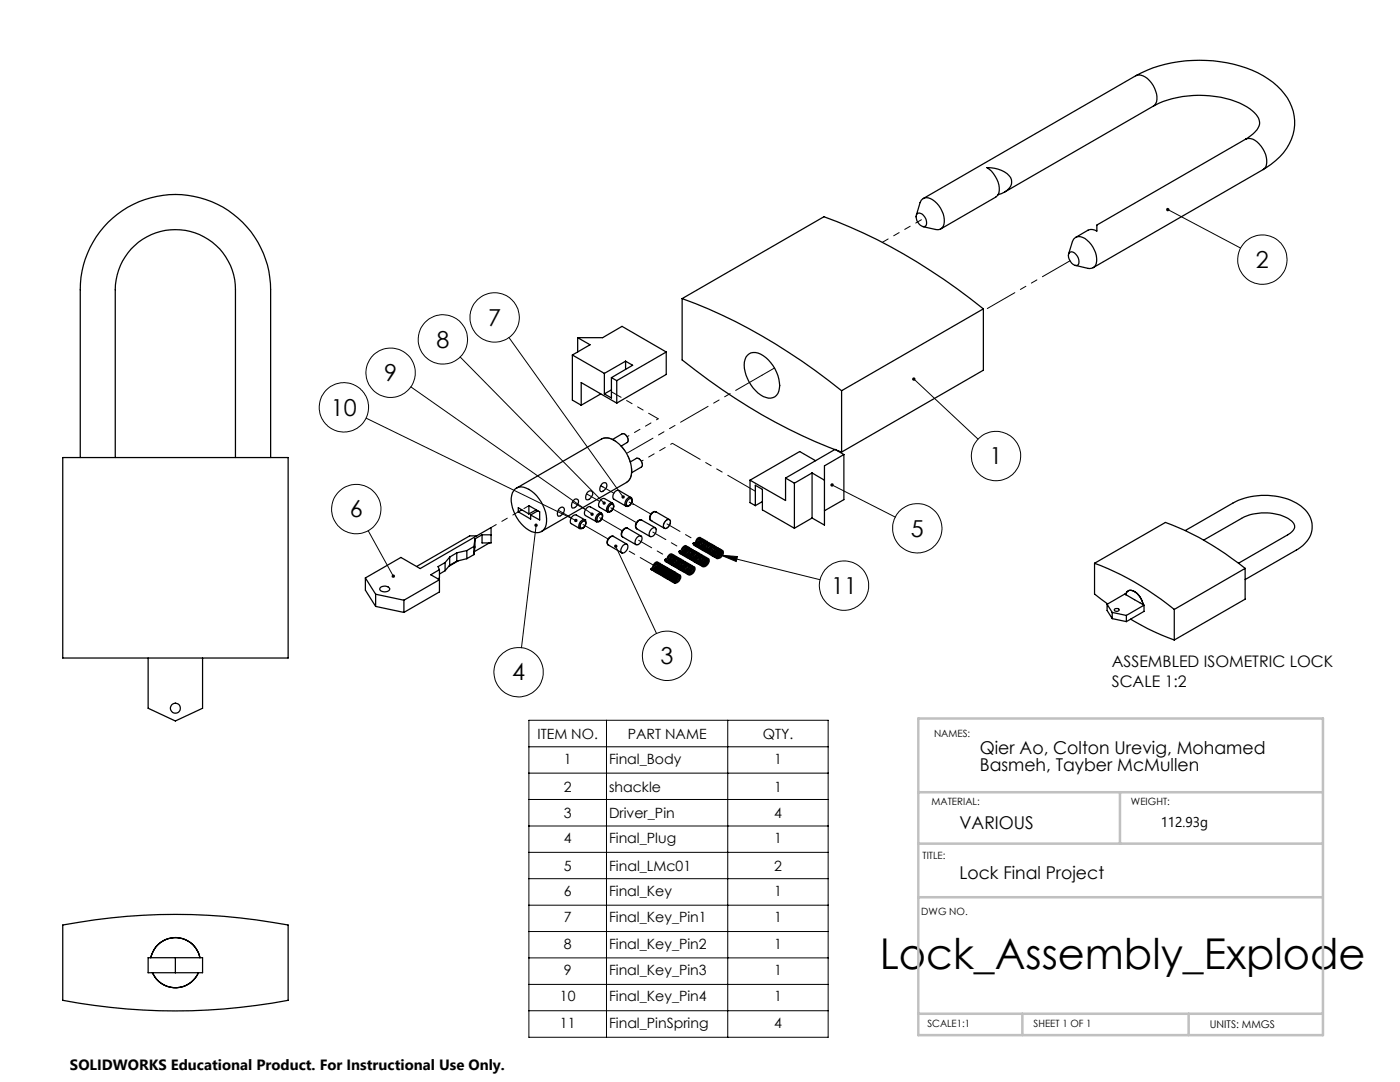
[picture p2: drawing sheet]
<svg xmlns="http://www.w3.org/2000/svg" width="279mm" height="216mm" viewBox="0 0 279 216" stroke-linecap="round" stroke-linejoin="round" font-family="sans-serif">
<g fill="none" stroke="#000" stroke-width=".2">
<path d="M233 41.8l14.6 7.7M82 77.2l36.2 25.4M91.8 71.2l28.8 29.2M101.6 67.3l22.8 31.9M182.4 75.6l12.8 12M73.1 83.4l41.8 20.5M166.1 96.8l12.6 6.4M73.5 105.9l5 9.1M107 104.8l-2.9 24.5M122.9 109l8.1 17.4M143.9 110.8l19.8 4.9M143.9 110.8l3.3 .3-.3 .9z"/>
<path d="M105.6 143.7h59.7v63.3h-59.7zM105.6 149h59.7M105.6 154.3h59.7M105.6 159.5h59.7M121 143.7v63.3M145.2 143.7v63.3M105.6 164.8h59.7M105.6 170.1h59.7M105.6 175.3h59.7M105.6 180.6h59.7M105.6 185.9h59.7M105.6 191.1h59.7"/>
<path d="M105.6 196.4h59.7M105.6 201.7h59.7"/>
<circle cx="251.9" cy="51.8" r="4.9"/>
<circle cx="78" cy="74.4" r="4.9"/>
<circle cx="88.4" cy="67.7" r="4.9"/>
<circle cx="98.7" cy="63.3" r="4.9"/>
<circle cx="68.6" cy="81.3" r="4.9"/>
<circle cx="198.8" cy="91" r="4.9"/>
<circle cx="71.1" cy="101.6" r="4.9"/>
<circle cx="168.5" cy="116.8" r="4.9"/>
<circle cx="183.1" cy="105.4" r="4.9"/>
<circle cx="103.5" cy="134.1" r="4.9"/>
<circle cx="133.1" cy="130.9" r="4.9"/>
</g>
<path d="M183.3 143.4h80.7v63.2h-80.7zM183.3 158.1h80.5M223.5 158.1v10.2M183.3 168.3h80.5M183.3 179h80.7M183.3 202.3h80.7M204 202.3v4.3M237.2 202.3v4.3" fill="none" stroke="#c0c0c0" stroke-width=".5"/>
<path d="M130.6 112.9l4.8 2.8M133.4 111.3l4.8 2.7M136.2 109.6l4.8 2.8M139 108l4.9 2.8" fill="none" stroke="#808080" stroke-width=".25"/>
<path d="M232.8 41.6l.2 .2-.2-.1a.34 .34 0 0 0 .3 .4 .34 .34 0 0 0 .3-.5 .34 .34 0 0 0-.6 0zM182.2 75.4l.2 .2-.3-.2a.34 .34 0 0 0 .2 .6 .34 .34 0 0 0 .4-.4 .34 .34 0 0 0-.4-.3zM165.9 96.5l-.2 .1 .4 .2-.4-.2a.33 .33 0 0 0 .3 .5 .33 .33 0 0 0 .4-.4 .33 .33 0 0 0-.5-.2zM143.9 110.8l3.3 .3-.3 .9zM124.1 99a.35 .35 0 0 0 0 .4 .35 .35 0 0 0 .5 0l-.2-.2 .2 .2a.34 .34 0 0 0 0-.5 .34 .34 0 0 0-.5 .1zM122.7 108.7a.34 .34 0 0 0 0 .6 .34 .34 0 0 0 .5-.3 .34 .34 0 0 0-.5-.3l.2 .3zM120.4 100.1a.33 .33 0 0 0-.1 .5 .33 .33 0 0 0 .5 0l-.2-.2 .2 .2a.33 .33 0 0 0 0-.4 .33 .33 0 0 0-.4-.1zM118 102.3l-.1 .1a.34 .34 0 0 0 .1 .5 .34 .34 0 0 0 .4-.1l-.2-.2 .2 .2a.35 .35 0 0 0 0-.4 .35 .35 0 0 0-.4-.1zM114.8 103.5a.35 .35 0 0 0-.1 .6 .35 .35 0 0 0 .6-.1l-.4-.1h.4a.34 .34 0 0 0-.2-.3 .34 .34 0 0 0-.3-.1zM106.8 104.5a.34 .34 0 0 0 0 .6 .34 .34 0 0 0 .5-.2 .34 .34 0 0 0-.3-.4v.3v-.3zM78.3 114.7a.34 .34 0 0 0-.1 .5 .34 .34 0 0 0 .5 .1l-.2-.3 .2 .3a.34 .34 0 0 0 .1-.5 .34 .34 0 0 0-.5-.1z" fill="#000"/>
<g fill="none" stroke="#000" stroke-width=".25">
<path d="M226.7 15.1a27.7 27.7 0 0 1 25.4 0 11.5 11.5 0 0 1 6.3 8.9 10.3 10.3 0 0 1-4.8 8.8l-1.5 1M226.7 15.1a2.76 2.76 0 0 1 3.1 1.4 4.2 4.2 0 0 1 .8 4.2l-.4 .5M226.7 15.1l-42.4 24.5M199.2 38.9a3.2 3.2 0 0 0 2.7-2.6 3.1 3.1 0 0 0-2.7-2.5l-2.2-.4a5.3 5.3 0 0 1 2.4 5.1l-.2 .4-.5 .4-11 6.4M230.2 21.2a20.6 20.6 0 0 1 18.6 .1 4.4 4.4 0 0 1 2.6 3.3 4.2 4.2 0 0 1-2.4 2.9l-.4 .3M230.2 21.2l-29.8 17.1M248.6 27.8l-29.7 17.1v1.2a1.85 1.85 0 0 0-1.8-.2l-2.4 1.5M248.6 27.8l.2-.1a3.2 3.2 0 0 1 3.3 2 3.5 3.5 0 0 1 .2 3.9l-.2 .2M252.1 33.8l-33.9 19.6M136.1 59.6a112.1 112.1 0 0 1 31.9 18.4M136.1 59.6v12.2a112.9 112.9 0 0 0 30.5 17.9M136.1 59.6l28.3-16.3a112.1 112.1 0 0 1 31.9 18.3"/>
<path d="M182.9 42.9l.7-2.5a1.49 1.49 0 0 1 2.5-.5 5 5 0 0 1 2.1 5.3 1.31 1.31 0 0 1-1.5 .6l-2.5-.6M183 42.7a1.13 1.13 0 0 1 1.6 .6l.3 .8a.79 .79 0 0 1-.6 1.1 2 2 0 0 1-1.3-2.5zM213.3 50.7l.7-2.5a1.52 1.52 0 0 1 2.5-.6 5.1 5.1 0 0 1 2.2 5.3 1.31 1.31 0 0 1-1.6 .7l-2.5-.6M213.4 50.4a1.07 1.07 0 0 1 1.6 .7l.3 .8a.79 .79 0 0 1-.6 1.1 2 2 0 0 1-1.3-2.6zM114.2 70.8v9l1.8 1.1M114.2 70.8l6.4 3.7M115.3 67.4l2.5 1.4-3.6 2M115.3 67.4h5l3.8-2.3 8.9 5.1M115.3 67.4v2.8M119.9 78.6l-3.9 2.3M120.6 74.5v4.1M122 75.4v4l-1.4-.8"/>
<path d="M122 75.4l1.1 .6M122 77.8l-1.4 .8M123.1 76v4.4M124.8 72.1l-4.2 2.4M124.8 72.1l1.5 .8-4.3 2.5M124.8 72.1v1.6M133 70.2l-9.9 5.8M133 70.2v4.5l-9.9 5.7M149.2 70.9a2.29 2.29 0 0 1 3.1 .1 7.5 7.5 0 0 1 3.2 6.5 2.02 2.02 0 0 1-3.2 1.6 7.7 7.7 0 0 1-3.7-6.9l.3-.9zM168 78v12.2M196.3 61.6l-28.3 16.4M196.3 61.6v12.3l-28.3 16.3"/>
<path d="M12.5 91.3h45v40h-45zM16 91.3v-33.5a19 19 0 0 1 19-19 19 19 0 0 1 19 19v33.5M23 91.3v-33.5a12 12 0 0 1 12-12 12 12 0 0 1 12 12v33.5M102.8 97.6a2.29 2.29 0 0 1 2.8 0 7.2 7.2 0 0 1 3.3 7.5 2.1 2.1 0 0 1-3.3 .7 7.4 7.4 0 0 1-3.5-7l.2-.5zM103.1 97.4l17-9.8a3.6 3.6 0 0 1 4 1.5 6.6 6.6 0 0 1 1.7 6.2l-.8 1-16.9 9.7M114.3 100a.6 .6 0 0 1 .9-.4 .6 .6 0 0 1 .1 1l-.4 .5-.6 .3a1.02 1.02 0 0 1 0-1.4zM117.4 98.1a.58 .58 0 0 1 .8 0 .58 .58 0 0 1-.1 .9l-.3 .5a.6 .6 0 0 1-.8 .2l-.1-.7zM120.2 96.5a.53 .53 0 0 1 .7-.2 .53 .53 0 0 1 .2 .7l-.5 .8a.53 .53 0 0 1-.8 .2l-.1-.7zM122.2 87.7l1.9-1.1a1.17 1.17 0 0 1 1.1 1.7l-1.2 .7M123.1 80.4l-7.1-4.1v4.6M125.4 99.7l.2-.2 .4 .1a.92 .92 0 0 1-.9 1.3 .84 .84 0 0 1 .3-1.2zM125.8 92.2l1.2-.7a1.14 1.14 0 0 1 1 1.7l-2 1.1"/>
<path d="M125.9 99.3a1.05 1.05 0 0 1 .1 1.2 1.05 1.05 0 0 1-1.1 .5M125.9 99.3l-2.4-1.4a1.16 1.16 0 0 0-1 1.7l2.4 1.4M125.9 99.3a1.14 1.14 0 0 0-1 1.7M149.7 95.8v4.5l1 .6M156.8 95.4l1.7 1M156.8 95.4v4.5l-7.1-4.1M158.5 96.4v9M162.1 94.4l-3.6 2M162.1 94.4l2.4 1.4M162.1 94.4v9M162.8 91.9l-3.2-1.8-9.9 5.7M166.8 89.8l1.2 .4"/>
<path d="M168.4 90.7l-1.7-1-9.9 5.7M168.4 90.7l-3.9 2.3v11.8l-2.4-1.4M168.4 90.7v9l-3.9 2.2M72.9 115.3l2.1 3.3M72.9 115.3v2.5l2.1 3.2M75 118.6l5.6 1.2M75 118.6v2.4M76 117.2l.9-.3a.79 .79 0 0 1 .9 .8 1.26 1.26 0 0 1-2-.1zM80.6 119.8v2.4M87.7 113.7l-1.7 1 1.7 1M87.7 115.7l-7.1 4.1M87.7 113.7v1.6l-.3 .2"/>
<path d="M87.7 115.7v2.4l-7.1 4.1M88.8 112.3l-1.4 .8 .3 .6M88.8 112.3v1.6M88.8 113.9l-1.1 .6M89.7 111.2l-.9 1.1M89.7 111.2v1.6M89.7 112.8l-.9 1.1M91.2 110.3l-1.5 .9M91.2 110.3v1.7M91.2 112l-1.5 .8M91.5 111.9l-2 1.1M93.2 109.9l-2 .4"/>
<path d="M93.2 109.9v1.6M93.2 111.5l-2 .5M94.6 109l-1.4 .9M94.6 109v1.7M94.6 110.7l-1.4 .8M94.8 107.5l-.2 1.5M94.8 107.5v1.6l-.2 1.6M95.1 106.9h-1.4l-10.6 6.1M96.2 106.7v1.6h1.8v-3l-14.1 8.2-3.9-2.3-7.1 4.1M96.2 106.7h1.8M96.2 106.7l-1.4 .8M97.6 108.3l-2.9 1.8"/>
<path d="M103.4 102.1v-.8l2.2 1.3M103.4 102.1l2.5 1.5v-.8M104.1 101.7l-.7 .4M105.6 102.6v-1.7l2.1 1.2v1.7l-1.8-1M107 101.7l-1.4 .9M107.4 101.9l-1.5 .9M111.5 101.6a.61 .61 0 0 1 .9-.3 .61 .61 0 0 1 .1 .9l-.6 .7h-.6v-.7zM114.1 103.2a.78 .78 0 0 1 .9-.4l1.7 .9a1.17 1.17 0 0 0-1 1.8l-1.7-1a.95 .95 0 0 1 .1-1.3zM116 104.3a.53 .53 0 0 1 .8-.3 .89 .89 0 0 1-.9 1.3l-.1-.4zM116.7 103.7a1.06 1.06 0 0 1 .1 1.2 1.06 1.06 0 0 1-1.1 .5M116.7 103.7h.1M119.5 102.8l.4-.2a.82 .82 0 0 1 .2 .9 .82 .82 0 0 1-.9 .5 .86 .86 0 0 1 .3-1.2z"/>
<path d="M120 102.4l-2.2-1.3a1.15 1.15 0 0 0-1 1.8l2.2 1.2M120 102.4a1.17 1.17 0 0 0-1 1.7M120 102.4h.1M120.1 102.4a1.09 1.09 0 0 1 0 1.2 1.09 1.09 0 0 1-1.1 .5M121.8 100.8l.4-.2a.84 .84 0 0 1 .1 1 .84 .84 0 0 1-.9 .4 .89 .89 0 0 1 .4-1.2zM122.2 100.4a1.08 1.08 0 0 1 .1 1.2 1.08 1.08 0 0 1-1.1 .5M122.2 100.4l-1.5-.9a1.17 1.17 0 0 0-1 1.7l1.5 .9M122.2 100.4a1.17 1.17 0 0 0-1 1.7M122.4 107.1a1.03 1.03 0 0 0-1.1 .5 1.03 1.03 0 0 0 .2 1.2M124.2 107.1l2.7 1.6M124.4 108.8a.55 .55 0 0 1 .8-.1 1.23 1.23 0 0 1-1.1 1.6 1.02 1.02 0 0 1 .3-1.5zM125.1 108.6l-2.7-1.6a1.16 1.16 0 0 0-1 1.8l2.7 1.5"/>
<path d="M125.2 105.4a1.07 1.07 0 0 0-1 .5 1.07 1.07 0 0 0 0 1.2M125.2 105.4a1.17 1.17 0 0 0-1.1 1.6l.1 .1M125.2 105.4l2.7 1.6M127.2 107.2a.57 .57 0 0 1 .9-.1 1.24 1.24 0 0 1-1.1 1.6 1.07 1.07 0 0 1 .2-1.5zM128.1 103.8a1.07 1.07 0 0 0-1.1 .5 1.07 1.07 0 0 0 .1 1.2M128.1 103.8a1.15 1.15 0 0 0-1 1.7l2.7 1.6M128.1 103.8l2.7 1.5M129.9 113.6l.5 .2M129.9 103.9h.1M129.9 103.9l2.7 1.5M130 105.6a.66 .66 0 0 1 .8-.2 1.27 1.27 0 0 1-.9 1.7 .92 .92 0 0 1 .1-1.5zM130.1 113.4l-.2 .2z"/>
<path d="M130.1 113.4l.1 .2M130.6 113.8h.1M130.7 113.5l-.2 .1M130.9 102.2a1.05 1.05 0 0 0-1.1 .4 1.05 1.05 0 0 0 .1 1.3M131.1 114v.1M131.2 112.5a.5 .5 0 0 0-.7 .5v.5l.2 .3M131.4 112.4l-.1-.3a1.11 1.11 0 0 0-1 .8 1.11 1.11 0 0 0 .3 1.2h.2M131.5 112.6l-.1 .5-.5 .5M131.6 114.3h-.1M131.7 112.7a.63 .63 0 0 0-.8 .8l.1 .4 .1 .2M131.9 112.9l-.1 .4-.5 .6M131.9 112.6a.62 .62 0 0 0-.7-.1 .62 .62 0 0 0-.4 .6l-.1 .8 .2 .3 .3 .1"/>
<path d="M131.9 114.5h.1M132.1 113a.65 .65 0 0 0-.8 .7l.3 .6M132.3 112.9a.62 .62 0 0 0-.7-.2 .62 .62 0 0 0-.4 .6v1l.5 .3M132.4 113.1l-.3 .7-.3 .3M132.4 114.8h.1M132.5 113.2a.62 .62 0 0 0-.7 .8l.2 .6M132.7 111.7l.1 .3 .4 .2M132.7 111.7l.2-.1zM132.8 113.4l-.1 .4-.5 .6M132.8 113.1l-.1-.1a.8 .8 0 0 0-1.1 .8v.7l.5 .3M132.9 114.8h-.2M132.9 111.6l.1 .3"/>
<path d="M132.9 103.9a.53 .53 0 0 1 .8-.1 1.23 1.23 0 0 1-1.1 1.6 1.04 1.04 0 0 1 .3-1.5zM133 113.5a.51 .51 0 0 0-.5 .1 .51 .51 0 0 0-.2 .5v.6l.1 .1M133.2 113.4a.52 .52 0 0 0-.6-.3 .52 .52 0 0 0-.4 .5 .91 .91 0 0 0 .3 1.5M133.2 113.7l-.3 .7-.3 .2M133.2 115.3h.1M133.4 113.8a.4 .4 0 0 0-.4-.1 .4 .4 0 0 0-.2 .4l-.2 .6 .2 .3M133.5 111.9l-.1 .1M133.6 103.7l-2.7-1.6a1.18 1.18 0 0 0-1 1.8M133.6 113.7v-.2a.96 .96 0 0 0-1.2 1.2l.2 .6 .4 .1M133.7 113.9l-.1 .4-.5 .6M133.9 114l-.1-.1a.84 .84 0 0 0-.5 1.4M133.9 112.1l-.1 .1"/>
<path d="M134.1 114.2l-.1 .4-.5 .5M134.1 113.9a.36 .36 0 0 0-.5-.2 1.38 1.38 0 0 0-.5 1.8l.3 .1M134.1 110.9a.5 .5 0 0 0-.7 .5l-.1 .5 .2 .3M134.3 114.3a.5 .5 0 0 0-.7 .5l-.1 .5 .2 .3M134.3 110.8a.58 .58 0 0 0-.6-.3 .58 .58 0 0 0-.5 .6l-.1 .8a.6 .6 0 0 0 .5 .6M134.4 112.4l-.2 .1M134.5 114.2a.5 .5 0 0 0-.5-.3 .5 .5 0 0 0-.4 .4 .86 .86 0 0 0-.4 .9 .86 .86 0 0 0 .7 .7M134.5 111.1a.47 .47 0 0 0-.7 .5v.5l.1 .3M134.5 114.4l-.1 .5-.4 .5M134.6 115.7l-.2 .2M134.6 116l-.1 .1M134.7 114.5a.62 .62 0 0 0-.7 .8l.1 .5"/>
<path d="M134.8 111a.58 .58 0 0 0-.7-.2 .58 .58 0 0 0-.4 .5l-.2 .6a.62 .62 0 0 0 .6 .8M134.8 112.6l-.1 .1M134.8 112.9h.1M134.9 115.6l.1-.3a.4 .4 0 0 1 .6-.3l-.2 .6-.5 .5M134.9 114.4l-.1-.2a1.11 1.11 0 0 0-1 .7 1.11 1.11 0 0 0 .3 1.2h.2M134.9 115.3v.9l-.2 .1v-.4zM135 114.7l-.1 .4-.5 .5M135 111.4a.5 .5 0 0 0-.7 .5l-.1 .5 .2 .2M135.1 115.2l-.1 .2M135.2 114.8a.51 .51 0 0 0-.5 0 .51 .51 0 0 0-.2 .5l-.1 .7 .2 .1M135.2 111.3l-.1-.2a1.09 1.09 0 0 0-1 .5 1.09 1.09 0 0 0 0 1.2l.4 .2M135.3 112.9l-.2 .1"/>
<path d="M135.4 114.9l-.1 .5-.5 .5M135.4 114.7a.62 .62 0 0 0-.7-.2 .62 .62 0 0 0-.4 .6 .77 .77 0 0 0 .1 1.2 .77 .77 0 0 0 1.2-.4 .85 .85 0 0 0 0-1.2 1.19 1.19 0 0 0-.9 1.6M135.4 111.7a.44 .44 0 0 0-.5 0 .44 .44 0 0 0-.2 .4v.5l.1 .3M135.5 110l.1 .4 .4 .2M135.5 110h.2zM135.6 111.5a.61 .61 0 0 0-.6-.2 .61 .61 0 0 0-.5 .6l-.1 .5a.63 .63 0 0 0 .5 .8M135.7 110l.2 .3M135.7 113.1l-.2 .1M135.8 111.9v-.1a.78 .78 0 0 0-.7 1.1l.2 .2M136.1 111.8l-.1-.2a.95 .95 0 0 0-1.2 1.1 .63 .63 0 0 0 .6 .8M136.1 113.4l-.1 .1M136.2 113.7h-.1"/>
<path d="M136.3 112.1a.83 .83 0 0 0-.6 1.3M136.3 110.2l-.1 .1M136.5 112l-.1-.2a1.04 1.04 0 0 0-1.1 1.3 .6 .6 0 0 0 .5 .6M136.6 113.6l-.2 .1M136.6 113.9h-.1M136.7 112.4a.47 .47 0 0 0-.7 .5v.5l.1 .3M136.8 110.5l-.2 .1M136.9 109.3v-.1a.84 .84 0 0 0-.6 1.3M136.9 112.3a.58 .58 0 0 0-.6-.2 .58 .58 0 0 0-.4 .5l-.2 .6a.63 .63 0 0 0 .5 .8M137 113.9l-.2 .1M137.2 112.6a.5 .5 0 0 0-.7 .5l-.1 .5 .1 .3M137.2 109.1l-.2-.2a1.04 1.04 0 0 0-1.1 1.3 .6 .6 0 0 0 .6 .6"/>
<path d="M137.2 111v.1M137.2 110.7l-.1 .1M137.3 109.5a.48 .48 0 0 0-.6 .5l-.1 .5 .2 .3M137.4 112.5a.58 .58 0 0 0-.7-.2 .58 .58 0 0 0-.4 .6l-.2 .7a.55 .55 0 0 0 .6 .6M137.4 114.1l-.1 .1M137.4 114.4h.1M137.5 114.4h-.1M137.6 112.9a.47 .47 0 0 0-.7 .5l-.1 .5 .1 .3M137.6 109.4a.58 .58 0 0 0-.7-.2 .58 .58 0 0 0-.4 .5l-.2 .6a.63 .63 0 0 0 .6 .8M137.7 111l-.2 .1M137.7 111.3h-.1M137.8 112.8l-.1-.2a1.07 1.07 0 0 0-1 .5 1.07 1.07 0 0 0 0 1.2l.4 .2"/>
<path d="M137.8 109.7a.5 .5 0 0 0-.7 .5l-.1 .5 .2 .3M137.9 113.6l-.1 .2M138 113.5l-.3 .8-.2 .1 .1-.5zM138 113.1a.48 .48 0 0 0-.7 .5 .51 .51 0 0 0 .1 .8 .51 .51 0 0 0 .7-.2l.3-.4 .1-.5h-.4l-.2 .4M138 109.6a.58 .58 0 0 0-.6-.2 .58 .58 0 0 0-.5 .6l-.1 .7a.6 .6 0 0 0 .5 .6M138.1 111.2l-.2 .1M138.2 110a.47 .47 0 0 0-.7 .5v.5l.1 .3M138.3 113.3l-.2 .4-.4 .6M138.3 113l-.2-.1a1.09 1.09 0 0 0-1 .5 1.09 1.09 0 0 0 .1 1.1 1.01 1.01 0 0 0 1.5-.8 .49 .49 0 0 0-.3-.7 .49 .49 0 0 0-.6 .3l-.3 .7-.1 .4M138.3 108.4l.2 .4 .4 .1M138.3 108.4l.2-.1zM138.5 109.9a.58 .58 0 0 0-.7-.2 .58 .58 0 0 0-.4 .5l-.2 .6a.62 .62 0 0 0 .6 .8"/>
<path d="M138.5 108.3l.2 .4M138.5 111.8h.1M138.5 111.5l-.1 .1M138.7 110.2a.5 .5 0 0 0-.7 .5l-.1 .5 .2 .3M138.9 110.1l-.1-.1a1.09 1.09 0 0 0-1 .5 1.09 1.09 0 0 0 0 1.2l.4 .2M139 111.8h-.2M139.1 110.5a.67 .67 0 0 0-.7 .7l.1 .6M139.2 108.6l-.2 .1M139.3 110.4l-.1-.2a1.07 1.07 0 0 0-1 .5 1.07 1.07 0 0 0 .1 1.2l.3 .2M139.4 112l-.2 .1M139.5 110.8v-.1a.79 .79 0 0 0-.7 1.1l.2 .2M139.6 108.9h-.2"/>
<path d="M139.7 107.6a.47 .47 0 0 0-.6 .5l-.1 .5 .1 .3M139.8 110.7l-.1-.2a.95 .95 0 0 0-1.2 1 .63 .63 0 0 0 .6 .9M139.8 112.3h-.1M140 107.5a.58 .58 0 0 0-.7-.2 .58 .58 0 0 0-.4 .5l-.2 .8a.61 .61 0 0 0 .6 .6M140 111a.5 .5 0 0 0-.7 .5l-.1 .5 .1 .3M140.1 109.1l-.2 .1M140.2 107.9v-.1a.78 .78 0 0 0-.8 1l.2 .3M140.2 110.9a.58 .58 0 0 0-.7-.2 .58 .58 0 0 0-.4 .5l-.1 .8a.6 .6 0 0 0 .5 .6M140.3 112.5l-.2 .1M140.3 112.8h-.1M140.4 107.7l-.1-.1a1.09 1.09 0 0 0-1 .5 1.09 1.09 0 0 0 0 1.2l.4 .2M140.4 111.3a.47 .47 0 0 0-.7 .5v.7h.2"/>
<path d="M140.5 109.4h-.2M140.6 112l.2-.2-.3 .9-.2 .1zM140.6 108.1a.86 .86 0 0 0-.6 1.3M140.7 111.2a.58 .58 0 0 0-.7-.3 .58 .58 0 0 0-.4 .6l-.2 .5a.63 .63 0 0 0 .5 .9M140.8 111.9l-.2 .3M140.8 108l-.1-.2a1.04 1.04 0 0 0-1.1 1.3 .6 .6 0 0 0 .6 .6M140.9 111.5a.5 .5 0 0 0-.7 .5v.7a.8 .8 0 0 0 1.1-.8l-.2-.2-.4 .4M140.9 109.9h.1M140.9 109.6l-.1 .1M141 108.4a.48 .48 0 0 0-.6 .5l-.1 .5 .2 .2M141.1 111.4a.58 .58 0 0 0-.7-.2 .58 .58 0 0 0-.4 .5 .75 .75 0 0 0-.1 1.1 .75 .75 0 0 0 1.1 .1l.2-.3a.66 .66 0 0 0 .4-.6 .66 .66 0 0 0-.5-.6 1.35 1.35 0 0 0-.8 1.4M141.1 111.7l-.1 .4-.5 .6"/>
<path d="M141.3 108.3a.58 .58 0 0 0-.7-.3 .58 .58 0 0 0-.4 .6l-.1 .5a.63 .63 0 0 0 .5 .9M141.4 109.9l-.2 .1M141.4 110.1l-.1 .1M141.5 108.6a.5 .5 0 0 0-.7 .5l-.1 .5 .2 .3M141.7 108.5a.58 .58 0 0 0-.6-.2 .58 .58 0 0 0-.4 .5l-.2 .8a.6 .6 0 0 0 .5 .6M141.8 110.1l-.2 .1M141.9 108.9a.47 .47 0 0 0-.6 .5l-.1 .5 .1 .2M142.2 108.8a.58 .58 0 0 0-.7-.3 .58 .58 0 0 0-.4 .6l-.2 .6a.62 .62 0 0 0 .6 .8M142.2 110.6v.1M142.2 110.4l-.1 .1M142.4 109.1a.5 .5 0 0 0-.7 .5l-.1 .5 .2 .3M142.6 109l-.1-.2a1.09 1.09 0 0 0-1 .6 1.09 1.09 0 0 0 0 1.1l.4 .2"/>
<path d="M142.7 110.6l-.2 .1M142.8 109.4v-.1a.67 .67 0 0 0-.7 .8l.1 .6M143 109.3l-.1-.2a1.07 1.07 0 0 0-1 .5 1.07 1.07 0 0 0 .1 1.2l.3 .2M143.1 111.1l.1 .1M143.1 110.9h-.2M143.2 111.1l-.1 .1M143.2 109.6a.79 .79 0 0 0-.7 1l.2 .3M143.5 109.5l-.1-.2a.95 .95 0 0 0-1.2 1.1 .63 .63 0 0 0 .6 .8M143.5 110.2h.2l-.4 .9-.1 .1zM143.6 110.3l-.1 .3M143.7 109.9a.5 .5 0 0 0-.7 .5 .5 .5 0 0 0 0 .8 .5 .5 0 0 0 .8-.3l.2-.3 .1-.5h-.3l-.3 .4M143.9 109.8a.58 .58 0 0 0-.6-.2 .58 .58 0 0 0-.5 .5 .76 .76 0 0 0 0 1.1 .76 .76 0 0 0 1 .1 .94 .94 0 0 0 .3-1.5 1.13 1.13 0 0 0-1 1.3"/>
<path d="M143.9 110l-.1 .5-.5 .5M150.7 100.9v-4.1l1.5 .8v4.1l6.3 3.7M152.2 100.1l-1.5 .8M162.1 103.4l-3.6 2M218.4 112.4l14.2-8.2a57.1 57.1 0 0 1 15.9 9.2M218.4 112.4a56.1 56.1 0 0 1 16 9.2M218.4 112.4v6.1l2.7 2M224.9 118.1a1.67 1.67 0 0 1 2.4 .7l.6 1 .2 .8a3.3 3.3 0 0 0-2.7-2.8l-.5 .3-.2 .6zM236.5 105.9l9.5-5.5a13.4 13.4 0 0 1 13.7 .6 4.9 4.9 0 0 1-.2 8.2l-11 6.4M240.2 107.8l7.6-4.4a9.8 9.8 0 0 1 10.1 .7 1.37 1.37 0 0 1-.4 2.3l-10.3 6M248.5 113.4l-14.1 8.2M248.5 113.4v6.2l-14.1 8.1"/>
<path d="M29.6 131.3v10l5.4 2.6 5.4-2.6v-10M75 121l5.6 1.2M220.9 120.6l3.6-2.1 3.8 2.3M220.9 120.6l1.1 1.6M220.9 120.6v1.2l1.1 1.6M222 122.2l2.8 .6M222 123.4l2.8 .6M222 122.2v1.2M222.5 121.5a.51 .51 0 0 1 .5-.1 .51 .51 0 0 1 .3 .4 .55 .55 0 0 1-.9-.2zM224.8 122.8v1.2M225.6 123.5l3.5 1.9 5.3 2.3M228.3 120.8l-3.5 2"/>
<path d="M228.3 120.8v1.2l-3.5 2M234.4 121.6v6.1M12.5 184.6a120.5 120.5 0 0 1 45 0v15a120.5 120.5 0 0 1-45 0zM29.6 191.1h10.8v3h-10.8zM30.4 194.1a5 5 0 0 0 4.6 3 5 5 0 0 0 4.6-3 5 5 0 0 1-4.6 3 5 5 0 0 1-4.6-3zM31.6 188.4a5 5 0 0 1 8.3 2.7 5 5 0 0 0-4.9-4 5 5 0 0 0-4.9 4l.7-1.7zM35 191.1v3"/>
<circle cx="35" cy="141.3" r="1"/>
</g>
<path d="M120.1 87.6a3.3 3.3 0 0 1 3.7 1.3 7.1 7.1 0 0 1 2.1 6.2l-.4 .8-.4 .3" fill="none" stroke="#000" stroke-width=".2" stroke-dasharray="6.3 1.3 1.3 1.3 1.3 1.3" stroke-dashoffset="3.2"/>
<g fill="none" stroke="#000" stroke-width=".2" stroke-dasharray="6.3 1.3 1.3 1.3 1.3 1.3">
<path d="M122 79.4v-4.1M152.1 74.9l2.5-1.5M119.9 96.9l.5 .3M119.9 96.9l2.6 1.5M124.2 86.6a1.15 1.15 0 0 1 1 1.7M127 91.5a1.15 1.15 0 0 1 1 1.7M150.8 96.8v4.1M150.8 98l-16.6-9.5M114 103.3l-2.6-1.5M116.4 105.3l-.4 .1a.92 .92 0 0 1 .8-1.4 .95 .95 0 0 1-.4 1.3M116.9 101.7l-2.7-1.5M119.7 104h-.4a.92 .92 0 0 1 .8-1.4 .95 .95 0 0 1-.4 1.4"/>
<path d="M119.7 103.3l4.5 2.6M119.7 100.1l-2.6-1.6M121.4 107.6l-5-2.9M121.9 102h-.4a.92 .92 0 0 1 .8-1.4 .95 .95 0 0 1-.4 1.4M121.9 101.3l5.1 3M125.6 100.2l.8 .5M126.4 100.6h.1M126.4 100.7v-.1M126.4 100.6l3.5 2M133.1 103.7l-.4 .5a.7 .7 0 0 0-.4 .7 .7 .7 0 0 0 .6 .5 1.18 1.18 0 0 0 .7-1.8l-.5 .1"/>
</g>
<path d="M214.3 51.6l-18 10.4" fill="none" stroke="#000" stroke-width=".2" stroke-dasharray="6.3 1.3 1.3 1.3 1.3 1.3" stroke-dashoffset="-.9"/>
<path d="M183.9 43.8l-7.8 4.5" fill="none" stroke="#000" stroke-width=".2" stroke-dasharray="6.3 1.3 1.3 1.3 1.3 1.3" stroke-dashoffset="5"/>
<path d="M125.1 90.5l27-15.6" fill="none" stroke="#000" stroke-width=".2" stroke-dasharray="6.3 1.3 1.3 1.3 1.3 1.3" stroke-dashoffset=".3"/>
<path d="M131.4 83.6l-6.2 3.5M134.2 88.5l-6.2 3.5" fill="none" stroke="#000" stroke-width=".2" stroke-dasharray="6.3 1.3 1.3 1.3 1.3 1.3" stroke-dashoffset="6"/>
<path d="M122 78.2l9.4 5.4" fill="none" stroke="#000" stroke-width=".2" stroke-dasharray="6.3 1.3 1.3 1.3 1.3 1.3" stroke-dashoffset="4.1"/>
<path d="M105.6 100.9l-7.6 4.4" fill="none" stroke="#000" stroke-width=".2" stroke-dasharray="6.3 1.3 1.3 1.3 1.3 1.3" stroke-dashoffset="5.1"/>
<path d="M127.5 107.8l5.7 3.3M130.3 106.2l5.8 3.3M130.4 112.8l-5.8-3.4M133.1 104.5l5.8 3.4" fill="none" stroke="#000" stroke-width=".2" stroke-dasharray="6.3 1.3 1.3 1.3 1.3 1.3" stroke-dashoffset="3.3"/>
<text font-size="8.5" x="175.6" y="193.3">Lock_Assembly_Explode</text>
<g font-size="4.7">
<text x="250.7" y="53.4">2</text>
<text x="97.4" y="65">7</text>
<text x="87.1" y="69.4">8</text>
<text x="76.7" y="76">9</text>
<text x="66.1" y="82.9">10</text>
<text x="197.5" y="92.6">1</text>
<text x="69.8" y="103.2">6</text>
<text x="181.8" y="107.1">5</text>
<text x="165.9" y="118.5">11</text>
<text x="102.2" y="135.8">4</text>
<text x="131.8" y="132.5">3</text>
</g>
<g font-size="3.5">
<text x="195.5" y="150.4">Qier Ao, Colton Urevig, Mohamed</text>
<text x="195.5" y="153.9">Basmeh, Tayber McMullen</text>
<text x="191.5" y="165.5">VARIOUS</text>
<text x="191.5" y="175.3">Lock Final Project</text>
</g>
<g font-size="3.2">
<text x="221.9" y="133">ASSEMBLED ISOMETRIC LOCK</text>
<text x="221.9" y="137.2">SCALE 1:2</text>
</g>
<text font-size="3" x="14" y="213.5">SOLIDWORKS Educational Product. For Instructional Use Only.</text>
<g font-size="2.8">
<text x="107.3" y="147.4">ITEM NO.</text>
<text x="125.3" y="147.4">PART NAME</text>
<text x="152.2" y="147.4">QTY.</text>
<text x="112.5" y="152.4">1</text>
<text x="121.5" y="152.4">Final_Body</text>
<text x="154.5" y="152.4">1</text>
<text x="112.5" y="157.9">2</text>
<text x="121.5" y="157.9">shackle</text>
<text x="154.5" y="157.9">1</text>
<text x="112.5" y="163.2">3</text>
<text x="121.5" y="163.2">Driver_Pin</text>
<text x="154.5" y="163.2">4</text>
<text x="231.6" y="164.9">112.93g</text>
<text x="112.5" y="168.2">4</text>
<text x="112.5" y="173.8">5</text>
<text x="121.5" y="168.2">Final_Plug</text>
<text x="121.5" y="173.8">Final_LMc01</text>
<text x="154.5" y="168.2">1</text>
<text x="154.5" y="173.8">2</text>
<text x="112.5" y="178.8">6</text>
<text x="121.5" y="178.8">Final_Key</text>
<text x="154.5" y="178.8">1</text>
<text x="112.5" y="184">7</text>
<text x="121.5" y="184">Final_Key_Pin1</text>
<text x="154.5" y="184">1</text>
<text x="112.5" y="189.3">8</text>
<text x="121.5" y="189.3">Final_Key_Pin2</text>
<text x="154.5" y="189.3">1</text>
<text x="112.5" y="194.6">9</text>
<text x="121.5" y="194.6">Final_Key_Pin3</text>
<text x="154.5" y="194.6">1</text>
<text x="111.8" y="199.8">10</text>
<text x="121.5" y="199.8">Final_Key_Pin4</text>
<text x="154.5" y="199.8">1</text>
<text x="111.8" y="205.1">11</text>
<text x="121.5" y="205.1">Final_PinSpring</text>
<text x="154.5" y="205.1">4</text>
</g>
<text font-size="2.1" x="241.4" y="205">UNITS: MMGS</text>
<g font-size="2">
<text x="186.4" y="147.1">NAMES:</text>
<text x="185.9" y="160.7">MATERIAL:</text>
<text x="225.7" y="160.7">WEIGHT:</text>
<text x="184.1" y="171.5">TITLE:</text>
<text x="183.9" y="182.6">DWG NO.</text>
<text x="185.1" y="205">SCALE1:1</text>
<text x="206.3" y="205">SHEET 1 OF 1</text>
</g>
</svg>
